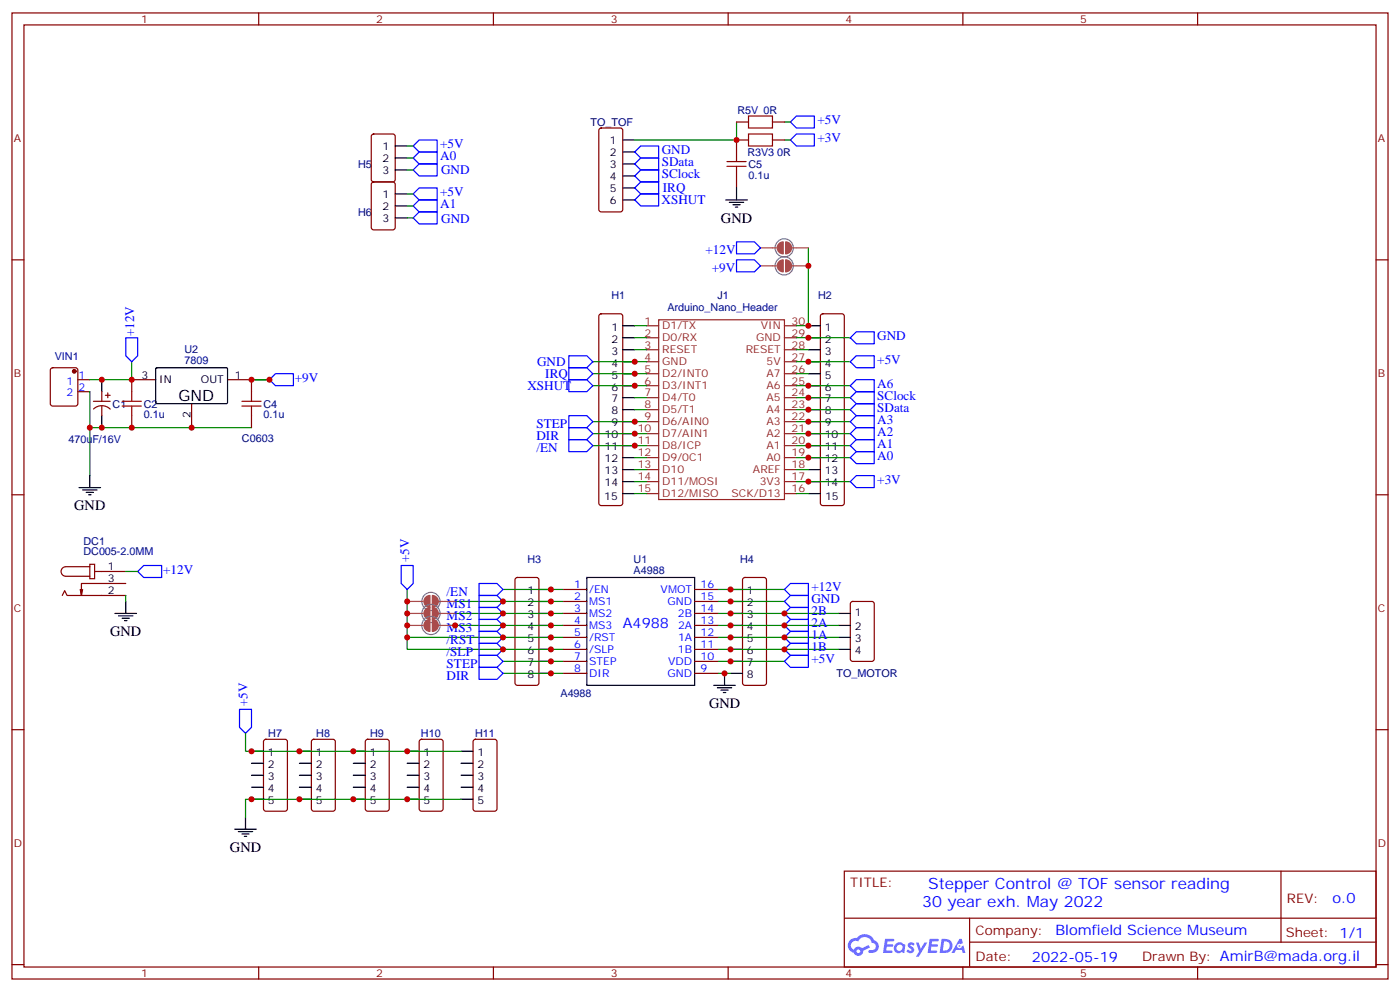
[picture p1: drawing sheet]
<svg xmlns="http://www.w3.org/2000/svg" width="412mm" height="292mm" viewBox="0 0 412 292" stroke-linecap="round" stroke-linejoin="round" font-family="sans-serif">
<g fill="none" stroke="#870000" stroke-width=".35">
<path d="M3.5 3.8h405.4v284.3h-405.4zM7.1 7.3h398.2v277.3h-398.2zM76.2 3.8v3.5M145.3 3.8v3.5M214.5 3.8v3.5M283.6 3.8v3.5M352.8 3.8v3.5M3.5 76.5h3.6M405.3 76.5h3.6M3.5 145.6h3.6M405.3 145.6h3.6M3.5 214.8h3.6"/>
<path d="M405.3 214.8h3.6M248.7 256.4h156.6v28.2h-156.6zM377.3 256.4v20.9M248.7 270.2h156.5M285.6 277.3h119.6M285.6 270.2v14.2M3.5 283.9h3.6M76.2 284.6v3.5M145.3 284.6v3.5M214.5 284.6v3.5M283.6 284.6v3.5M352.8 284.6v3.5"/>
<path d="M405.3 283.9h3.6"/>
</g>
<g fill="#5487ff">
<path d="M267.7 277.6a1.22 1.22 0 0 1 1.7 .2l-.4 .6a.47 .47 0 0 0-.3-.4 .47 .47 0 0 0-.5 .2l.1 .2a1.14 1.14 0 0 1 .8 1.8 1.14 1.14 0 0 1-1.9 0l-.2-.2 .5-.6 .7 .5a.29 .29 0 0 0 .3-.3 .29 .29 0 0 0-.2-.3 1.04 1.04 0 0 1-.6-1.7z"/>
<path d="M260.7 276.3h2.4l.3 .2-.2 .5-1.8 .1-.1 .8h1.5l.3 .4-.3 .4h-1.6l-.2 1.1h1.7l.2 .3-.2 .3-2.6 .1z"/>
<path d="M273.8 276.3h2.4l.3 .2-.1 .5-1.8 .1-.2 .8h1.6l.3 .4-.4 .4h-1.6l-.1 1.1h1.7l.2 .3-.2 .3-2.6 .1z"/>
<path d="M282.6 276.3h.7l.3 1.3-.6 .3a.69 .69 0 0 0-1 .3 .69 .69 0 0 0 .4 .9 .69 .69 0 0 0 .9-.6l.5-.2 .6 2.2h-.8l-.2-.9h-1.8l-.5 .9h-.8z"/>
<path d="M269.8 277.4h.8l.6 1.8 1.1-1.8h.9l-2.6 4.2h-.8l.9-1.5z"/>
<path d="M277.4 276.3l-.6 4.2h1.3a2.11 2.11 0 0 0 2.5-2.1 2.11 2.11 0 0 0-2.5-2.1zM278.1 277.1a1.39 1.39 0 0 1 1.7 1.4 1.39 1.39 0 0 1-1.8 1.3h-.3z"/>
<path d="M263.7 277.9a1.54 1.54 0 0 0-.1 2.2 1.54 1.54 0 0 0 2.2 .1l.6 .3 .3-2.3-.2-.3h-.4a1.49 1.49 0 0 0-2.4 0zM264 278.9a.94 .94 0 0 1 1.8 0 .94 .94 0 0 1-1.8 0z"/>
<path d="M250.4 276.7a2.18 2.18 0 0 0 1.1 3.7 1.44 1.44 0 0 0 1.6 .9 1.44 1.44 0 0 0 1.2-1.4l2-1.1-.5-.7-1.9 1a1.47 1.47 0 0 0-2.4 .4 1.39 1.39 0 0 1-.7-1.9 1.39 1.39 0 0 1 2-.5 2.12 2.12 0 0 1 2.2-1.3 2.12 2.12 0 0 1 1.9 1.7 1.14 1.14 0 0 1 1.1 1.4 1.14 1.14 0 0 1-1.7 .7 .43 .43 0 0 0-.5 .4 .43 .43 0 0 0 .4 .5 1.98 1.98 0 0 0 2.5-1.2 1.98 1.98 0 0 0-1.2-2.6 3.1 3.1 0 0 0-5.3-.6l-.9 .1zM252.3 280a.55 .55 0 0 1 1.1 0 .55 .55 0 0 1-1.1 0z"/>
<circle cx="282.6" cy="278.4" r=".26"/>
</g>
<g fill="none" stroke="#8c2424" stroke-width=".35">
<path d="M190.5 95.9h3.5M190.5 99.4h3.5M194 94.1h37.1v52.9h-37.1zM231.1 95.9h3.5M231.1 99.4h3.5M190.5 102.9h3.5M190.5 106.5h3.5M190.5 110h3.5M190.5 113.5h3.5M190.5 117.1h3.5M231.1 102.9h3.5M231.1 106.5h3.5"/>
<path d="M231.1 110h3.5M231.1 113.5h3.5M231.1 117.1h3.5M190.5 120.6h3.5M190.5 124.1h3.5M190.5 127.6h3.5M190.5 131.2h3.5M190.5 134.7h3.5M190.5 138.2h3.5M231.1 120.6h3.5M231.1 124.1h3.5M231.1 127.6h3.5"/>
<path d="M231.1 131.2h3.5M231.1 134.7h3.5M231.1 138.2h3.5M190.5 141.7h3.5M190.5 145.3h3.5M231.1 141.7h3.5M231.1 145.3h3.5"/>
</g>
<g fill="none" stroke="#000" stroke-width=".35">
<path d="M116.4 50h3.5M116.4 43h3.5M116.4 46.5h3.5M116.4 57.1h3.5M183.4 41.2h3.6M183.4 44.7h3.6M183.4 48.3h3.6M183.4 51.8h3.6M183.4 55.3h3.6M183.4 58.8h3.6M213.8 58.8h6.3M214.8 59.5h4.3"/>
<path d="M217 55.3v3.5M116.4 64.1h3.5M116.4 60.6h3.5M215.9 60.3h2.1M216.6 61h.7M183.4 95.9h3.6M183.4 99.4h3.6M238.1 95.9h3.6M238.1 99.4h3.6M30 111.8v3.5M45.9 108.4l.3-.2 20.7 .1 .1 .3v10l-.3 .2h-20.7l-.1-.3zM183.4 102.9h3.6"/>
<path d="M183.4 106.5h3.6M183.4 110h3.6M183.4 113.5h3.6M183.4 117.1h3.6M238.1 102.9h3.6M238.1 106.5h3.6M238.1 110h3.6M238.1 113.5h3.6M238.1 117.1h3.6M26.5 140v3.5M30 122.3v3.6M183.4 120.6h3.6"/>
<path d="M183.4 124.1h3.6M183.4 127.6h3.6M183.4 131.2h3.6M183.4 134.7h3.6M183.4 138.2h3.6M238.1 120.6h3.6M238.1 124.1h3.6M238.1 127.6h3.6M238.1 131.2h3.6M238.1 134.7h3.6M238.1 138.2h3.6M23.3 143.5h6.3"/>
<path d="M24.3 144.2h4.3M25.4 144.9h2.1M26.1 145.6h.7M183.4 141.7h3.6M183.4 145.3h3.6M238.1 141.7h3.6M238.1 145.3h3.6M37 177v3.6M158.7 173.5h3.6M158.7 177h3.6M172.9 170h31.7v31.7h-31.7zM215.2 173.5h3.5"/>
<path d="M215.2 177h3.5M33.9 180.6h6.3M34.9 181.3h4.3M36 182h2.1M36.7 182.7h.7M158.7 180.6h3.6M158.7 184.1h3.6M158.7 187.6h3.6M158.7 191.1h3.6M158.7 194.7h3.6M158.7 198.2h3.6M213.4 198.2v3.5"/>
<path d="M215.2 180.6h3.5M215.2 184.1h3.5M215.2 187.6h3.5M215.2 191.1h3.5M215.2 194.7h3.5M215.2 198.2h3.5M246.9 180.6h3.6M246.9 184.1h3.6M246.9 187.6h3.6M246.9 191.1h3.6M210.3 201.7h6.3M211.3 202.4h4.2"/>
<path d="M212.4 203.1h2.1M213.1 203.8h.7M74.1 221.1h3.5M74.1 224.6h3.5M74.1 228.2h3.5M74.1 231.7h3.5M74.1 235.2h3.5M88.2 221.1h3.5M88.2 224.6h3.5M88.2 228.2h3.5M88.2 231.7h3.5M88.2 235.2h3.5"/>
<path d="M104.1 221.1h3.5M104.1 224.6h3.5M104.1 228.2h3.5M104.1 231.7h3.5M104.1 235.2h3.5M119.9 221.1h3.6M119.9 224.6h3.6M119.9 228.2h3.6M119.9 231.7h3.6M119.9 235.2h3.6M135.8 221.1h3.5M135.8 224.6h3.5"/>
<path d="M135.8 228.2h3.5M135.8 231.7h3.5M135.8 235.2h3.5M69.1 244.1h6.4M70.2 244.8h4.2M71.3 245.5h2.1M72 246.2h.7M72.3 240.5v3.6"/>
</g>
<g fill="none" stroke="#870000" stroke-width=".35">
<path d="M109.6 39.6l.5-.2h5.6l.7 .5v12.9l-.4 .7-5.9 .1-.7-.5v-13zM176.6 37.9l.5-.2h5.6l.7 .4v23.6l-.4 .6-5.9 .1-.7-.5v-23.5zM217 35.9h3.5M227.5 35.9h3.6M109.6 53.8l.5-.2h5.6l.7 .4v13l-.4 .6-5.9 .1-.7-.5v-12.9zM217 51.8v3.5M220.5 41.2h-3.5v3.5M227.5 41.2h3.6M176.6 92.6l.5-.2h5.6l.5 .2 .2 .5v55l-.2 .5-.5 .2h-5.6l-.5-.2-.2-.5v-55zM241.9 92.6l.5-.2h5.6l.5 .2 .2 .5v55l-.2 .5-.5 .2h-5.6l-.5-.2-.2-.5v-55zM15.1 108.4l.4-.2h6.7l.5 .2 .2 .5v9.9l-.2 .5-.5 .2h-6.7l-.5-.2-.2-.5v-9.9zM22.9 111.8h3.6"/>
<path d="M22.9 115.3h3.6M27.5 118.1h5M30 115.3v2.8M30 119.5v2.8M31 116.3h1.5M31.7 115.6v1.5M45.9 111.8h-7.1v3.5M56.4 118.8v7.1M67 111.8h7.1v3.5M27.6 120.4a3.5 3.5 0 0 1 4.9 0M38.8 122.3v3.6M74.1 122.3v3.6"/>
<path d="M18.3 175.3l.7-1.5 .8 1.5h17.2M24.3 173.5l-.3 1.8M26.5 166.1h1.4v4.2h-1.4zM26.5 166.8h-7.1a1.41 1.41 0 0 0-1.4 1.4 1.41 1.41 0 0 0 1.4 1.4h7.1M27.9 168.2h9.1M37 171.7h-13v3.6l-.4-1.8M151.9 170.2l.5-.2h5.6l.5 .2 .2 .5v30.3l-.2 .5-.5 .2h-5.6l-.5-.2-.2-.5v-30.3zM165.8 173.5h7.1M165.8 177h7.1M204.6 173.5h7.1M204.6 177h7.1M219 170.2l.4-.2h5.7l.5 .2 .2 .5v30.3l-.3 .5-.4 .2h-5.7l-.5-.2-.2-.5v-30.3z"/>
<path d="M250.7 177.2l.5-.2h5.6l.7 .5v16.5l-.4 .6-5.9 .1-.7-.5v-16.5zM165.8 180.6h7.1M165.8 184.1h7.1M165.8 187.6h7.1M165.8 191.1h7.1M165.8 194.7h7.1M165.8 198.2h7.1M204.6 180.6h7.1M204.6 184.1h7.1M204.6 187.6h7.1M204.6 191.1h7.1M204.6 194.7h7.1"/>
<path d="M204.6 198.2h7.1M77.8 217.8l.5-.2h5.7l.6 .4 .1 20.1-.5 .6-5.9 .1-.6-.5-.1-20zM92 217.8l.4-.2h5.7l.6 .4 .1 20.1-.5 .6-5.9 .1-.6-.5-.1-20zM107.8 217.8l.5-.2h5.6l.7 .4 .1 20.1-.5 .6-5.9 .1-.6-.5-.1-20zM123.7 217.8l.5-.2h5.6l.7 .4v20.1l-.4 .6-5.9 .1-.7-.5v-20zM139.6 217.8l.5-.2h5.6l.6 .4 .1 20.1-.5 .6-5.8 .1-.7-.5-.1-20z"/>
</g>
<circle cx="21.9" cy="109.3" r=".53" fill="#870000" stroke="#870000" stroke-width=".35"/>
<g fill="none" stroke="#008700" stroke-width=".35">
<path d="M217 35.9v5.3h-30M231.1 35.9h1.7M119.9 43h1.8M119.9 57.1h1.8M119.9 46.5h1.8M119.9 50h1.8M231.1 41.2h1.7M119.9 60.6h1.8M119.9 64.1h1.8M238.1 73v22.9h-3.5M187 95.9h3.5M187 99.4h3.5"/>
<path d="M234.6 99.4h15.9M26.5 115.3v24.7M38.8 106.5v5.3h-12.3M74.1 111.8h5.3M174.6 110h15.9M174.6 113.5h15.9M174.6 106.5h15.9M187 102.9h3.5M187 117.1h3.5M234.6 106.5h15.9M234.6 102.9h3.5M234.6 110h3.5"/>
<path d="M234.6 113.5h15.9M234.6 117.1h15.9M26.5 125.9h47.6M174.6 131.2h15.9M174.6 124.1h15.9M174.6 127.6h15.9M187 134.7h3.5M187 138.2h3.5M187 120.6h3.5M234.6 120.6h15.9M234.6 124.1h15.9M234.6 127.6h15.9"/>
<path d="M234.6 131.2h15.9M234.6 134.7h15.9M234.6 138.2h3.5M187 145.3h3.5M187 141.7h3.5M234.6 141.7h15.9M234.6 145.3h3.5M37 168.2h3.6M37 175.3v1.7M119.9 173.5v17.6h45.9M134.1 177h31.7M148.2 173.5h17.6"/>
<path d="M211.7 173.5h19.4M211.7 177h19.4M119.9 187.6h45.9M132.3 184.1h33.5M134.1 180.6h31.7M148.2 194.7h17.6M148.2 198.2h17.6M211.7 180.6h35.2M211.7 184.1h35.2M211.7 187.6h35.2M211.7 191.1h35.2M211.7 194.7h19.4"/>
<path d="M211.7 198.2h3.5M72.3 215.8v5.3h63.5M135.8 235.2h-63.5v5.3"/>
</g>
<g fill="none" stroke="#00f" stroke-width=".35">
<path d="M234.6 34.1h5.3v3.6h-5.3l-1.8-1.8zM121.7 43l1.8-1.8h5.3v3.5h-5.3zM121.7 57.1l1.8-1.8h5.3v3.5h-5.3zM121.7 46.5l1.8-1.8h5.3v3.6h-5.3zM123.5 48.3h5.3v3.5h-5.3l-1.8-1.8zM187 44.7l1.7-1.7h5.3v3.5h-5.3zM187 48.3l1.7-1.8h5.3v3.5h-5.3zM187 51.8l1.7-1.8h5.3v3.6h-5.3zM187 55.3l1.7-1.7h5.3v3.5h-5.3zM187 58.8l1.7-1.7h5.3v3.5h-5.3zM232.8 41.2l1.8-1.8h5.3v3.6h-5.3zM121.7 60.6l1.8-1.8h5.3v3.6h-5.3z"/>
<path d="M121.7 64.1l1.8-1.7h5.3v3.5h-5.3zM217 71.2h5.2l1.8 1.8-1.8 1.7h-5.2zM217 76.5h5.2l1.8 1.7-1.8 1.8h-5.2zM37 99.4h3.6v5.3l-1.8 1.8-1.8-1.8zM250.5 99.4l1.7-1.8h5.3v3.6h-5.3zM79.4 111.8l1.7-1.8h5.3v3.5h-5.3zM167.6 104.7h5.3l1.7 1.8-1.7 1.7h-5.3zM167.6 111.8h5.3l1.7 1.7-1.7 1.8h-5.3zM167.6 108.2h5.3l1.7 1.8-1.7 1.8h-5.3zM250.5 106.5l1.7-1.8h5.3v3.5h-5.3zM250.5 117.1l1.7-1.8h5.3v3.5h-5.3zM250.5 113.5l1.7-1.7h5.3v3.5h-5.3z"/>
<path d="M167.6 122.3h5.3l1.7 1.8-1.7 1.8h-5.3zM167.6 125.9h5.3l1.7 1.7-1.7 1.8h-5.3zM167.6 129.4h5.3l1.7 1.8-1.7 1.7h-5.3zM250.5 124.1l1.7-1.8h5.3v3.6h-5.3zM250.5 127.6l1.7-1.7h5.3v3.5h-5.3zM250.5 131.2l1.7-1.8h5.3v3.5h-5.3zM250.5 134.7l1.7-1.8h5.3v3.6h-5.3zM250.5 120.6l1.7-1.8h5.3v3.5h-5.3zM250.5 141.7l1.7-1.7h5.3v3.5h-5.3zM40.6 168.2l1.7-1.8h5.3v3.6h-5.3zM118.2 166.4h3.5v5.3l-1.8 1.8-1.7-1.8zM141.1 171.7h5.3l1.8 1.8-1.8 1.8h-5.3z"/>
<path d="M141.1 175.3h5.3l1.8 1.7-1.8 1.8h-5.3zM141.1 178.8h5.3l1.8 1.8-1.8 1.7h-5.3zM231.1 173.5l1.7-1.8h5.3v3.6h-5.3zM231.1 177l1.7-1.7h5.3v3.5h-5.3zM141.1 182.3h5.3l1.8 1.8-1.8 1.7h-5.3zM141.1 185.8h5.3l1.8 1.8-1.8 1.8h-5.3zM141.1 189.4h5.3l1.8 1.7-1.8 1.8h-5.3zM141.1 192.9h5.3l1.8 1.8-1.8 1.7h-5.3zM141.1 196.4h5.3l1.8 1.8-1.8 1.8h-5.3zM231.1 180.6l1.7-1.8h5.3v3.5h-5.3zM231.1 184.1l1.7-1.8h5.3v3.5h-5.3zM231.1 187.6l1.7-1.8h5.3v3.6h-5.3z"/>
<path d="M231.1 191.1l1.7-1.7h5.3v3.5h-5.3zM231.1 194.7l1.7-1.8h5.3v3.5h-5.3zM70.6 208.8h3.5v5.3l-1.8 1.7-1.7-1.7z"/>
</g>
<g fill="none" stroke="#828282" stroke-width=".35">
<circle cx="231" cy="73" r="2.69"/>
<circle cx="231" cy="78.2" r="2.69"/>
<circle cx="126.9" cy="177" r="2.69"/>
<circle cx="126.9" cy="180.6" r="2.69"/>
<circle cx="126.9" cy="184.1" r="2.69"/>
</g>
<g fill="none" stroke="#a64a4a" stroke-width=".35">
<path d="M224 73h4.7M224 78.2h4.7M233.3 73h1.2M233.3 78.2h1.2M234.7 73h3.4M234.7 78.2h3.4M119.9 177h4.8M129.2 177h1.3M130.6 177h3.5M119.9 180.6h4.8M119.9 184.1h4.8M129.2 180.6h1.3"/>
<path d="M129.2 184.1h1.3M130.6 180.6h3.5M130.6 184.1h3.5"/>
</g>
<g fill="#a64a4a" stroke="#a64a4a" stroke-width=".35">
<path d="M127.4 175.3a1.76 1.76 0 0 1 1.7 1.7 1.76 1.76 0 0 1-1.8 1.8z"/>
<path d="M125.4 175.8l1.2-.5v3.5a1.76 1.76 0 0 1-1.6-1.1 1.76 1.76 0 0 1 .4-1.9z"/>
<path d="M127.4 178.8a1.76 1.76 0 0 1 1.7 1.8 1.76 1.76 0 0 1-1.8 1.7z"/>
<path d="M125.4 179.3l1.2-.5v3.5a1.76 1.76 0 0 1-1.6-1.1 1.76 1.76 0 0 1 .4-1.9z"/>
<path d="M127.4 182.3a1.76 1.76 0 0 1 1.7 1.8 1.76 1.76 0 0 1-1.8 1.7z"/>
<path d="M125.4 182.8l1.2-.5v3.5a1.76 1.76 0 0 1-1.6-1 1.76 1.76 0 0 1 .4-2z"/>
<path d="M231.4 71.2a1.76 1.76 0 0 1 1.8 1.8 1.76 1.76 0 0 1-1.8 1.7z"/>
<path d="M229.5 71.7l1.2-.5v3.5a1.76 1.76 0 0 1-1.6-1.1 1.76 1.76 0 0 1 .4-1.9z"/>
<path d="M231.4 76.5a1.76 1.76 0 0 1 1.8 1.7 1.76 1.76 0 0 1-1.8 1.8z"/>
<path d="M229.5 77l1.2-.5v3.5a1.76 1.76 0 0 1-1.6-1.1 1.76 1.76 0 0 1 .4-1.9z"/>
</g>
<g fill="none" stroke="#a10000" stroke-width=".35">
<path d="M220.5 39.4h7v3.6h-7zM220.5 34.1h7v3.6h-7zM214.1 49h5.7M214.1 47.6h5.7M217 44.7v2.9M217 49v2.8M36 119.5h5.6M36 118.1h5.6M38.8 115.3v2.8M38.8 119.5v2.8M71.3 119.5h5.6M71.3 118.1h5.6"/>
<path d="M74.1 115.3v2.8M74.1 119.5v2.8"/>
</g>
<g fill="#c00">
<circle cx="26.5" cy="125.9" r=".88"/>
<circle cx="213.4" cy="198.2" r=".88"/>
<circle cx="238.1" cy="99.4" r=".88"/>
<circle cx="238.1" cy="106.5" r=".88"/>
<circle cx="162.3" cy="173.5" r=".88"/>
<circle cx="162.3" cy="177" r=".88"/>
<circle cx="162.3" cy="180.6" r=".88"/>
<circle cx="162.3" cy="184.1" r=".88"/>
<circle cx="162.3" cy="187.6" r=".88"/>
<circle cx="162.3" cy="191.1" r=".88"/>
<circle cx="162.3" cy="194.7" r=".88"/>
<circle cx="162.3" cy="198.2" r=".88"/>
<circle cx="215.2" cy="194.7" r=".88"/>
<circle cx="215.2" cy="191.1" r=".88"/>
<circle cx="215.2" cy="187.6" r=".88"/>
<circle cx="215.2" cy="184.1" r=".88"/>
<circle cx="215.2" cy="180.6" r=".88"/>
<circle cx="215.2" cy="177" r=".88"/>
<circle cx="148.2" cy="177" r=".88"/>
<circle cx="148.2" cy="180.6" r=".88"/>
<circle cx="134.1" cy="184.1" r=".88"/>
<circle cx="148.2" cy="184.1" r=".88"/>
<circle cx="148.2" cy="191.1" r=".88"/>
<circle cx="119.9" cy="184.1" r=".88"/>
<circle cx="119.9" cy="180.6" r=".88"/>
<circle cx="119.9" cy="177" r=".88"/>
<circle cx="119.9" cy="187.6" r=".88"/>
<circle cx="148.2" cy="187.6" r=".88"/>
<circle cx="238.1" cy="141.7" r=".88"/>
<circle cx="238.1" cy="134.7" r=".88"/>
<circle cx="238.1" cy="127.6" r=".88"/>
<circle cx="238.1" cy="124.1" r=".88"/>
<circle cx="238.1" cy="113.5" r=".88"/>
<circle cx="231.1" cy="180.6" r=".88"/>
<circle cx="231.1" cy="184.1" r=".88"/>
<circle cx="231.1" cy="187.6" r=".88"/>
<circle cx="231.1" cy="191.1" r=".88"/>
<circle cx="187" cy="106.5" r=".88"/>
<circle cx="187" cy="110" r=".88"/>
<circle cx="187" cy="113.5" r=".88"/>
<circle cx="187" cy="124.1" r=".88"/>
<circle cx="187" cy="127.6" r=".88"/>
<circle cx="238.1" cy="95.9" r=".88"/>
<circle cx="238.1" cy="78.2" r=".88"/>
<circle cx="30" cy="111.8" r=".88"/>
<circle cx="38.8" cy="111.8" r=".88"/>
<circle cx="30" cy="125.9" r=".88"/>
<circle cx="38.8" cy="125.9" r=".88"/>
<circle cx="56.4" cy="125.9" r=".88"/>
<circle cx="74.1" cy="111.8" r=".88"/>
<circle cx="79.4" cy="111.8" r=".88"/>
<circle cx="217" cy="41.2" r=".88"/>
<circle cx="238.1" cy="131.2" r=".88"/>
<circle cx="187" cy="131.2" r=".88"/>
<circle cx="238.1" cy="120.6" r=".88"/>
<circle cx="238.1" cy="117.1" r=".88"/>
<circle cx="215.2" cy="173.5" r=".88"/>
<circle cx="119.9" cy="235.2" r=".88"/>
<circle cx="104.1" cy="235.2" r=".88"/>
<circle cx="88.2" cy="235.2" r=".88"/>
<circle cx="74.1" cy="235.2" r=".88"/>
<circle cx="119.9" cy="221.1" r=".88"/>
<circle cx="104.1" cy="221.1" r=".88"/>
<circle cx="88.2" cy="221.1" r=".88"/>
<circle cx="74.1" cy="221.1" r=".88"/>
</g>
<text font-size="4.6" x="52.6" y="118.1">GND</text>
<g font-size="4.6" fill="#00f">
<text x="273.4" y="261.7">Stepper Control @ TOF sensor reading</text>
<text x="271.6" y="267">30 year exh. May 2022</text>
</g>
<g font-size="4.2">
<text x="212.4" y="65.5">GND</text>
<text x="21.9" y="150.2">GND</text>
<text x="32.5" y="187.3">GND</text>
<text x="208.9" y="208.4">GND</text>
<text x="67.7" y="250.8">GND</text>
</g>
<g font-size="4.2" fill="#00f">
<text x="183.4" y="184.8">A4988</text>
<text x="392.5" y="265.7">o.0</text>
<text x="310.9" y="275.2">Blomfield Science Museum</text>
<text x="304" y="283">2022-05-19</text>
</g>
<g font-size="3.9" fill="#00f">
<text x="240.8" y="41.8">+3V</text>
<text x="240.8" y="36.5">+5V</text>
<text x="129.7" y="43.6">+5V</text>
<text x="129.7" y="47.1">A0</text>
<text x="194.9" y="45.3">GND</text>
<text x="129.9" y="51.3">GND</text>
<text x="194.9" y="48.9">SData</text>
<text x="194.9" y="52.4">SClock</text>
<text x="129.7" y="57.7">+5V</text>
<text x="195.3" y="56.6">IRQ</text>
<text x="129.7" y="61.2">A1</text>
<text x="130" y="65.5">GND</text>
<text x="194.9" y="60.1">XSHUT</text>
<text x="207.8" y="74.7">+12V</text>
<text x="209.7" y="80">+9V</text>
<text x="39.5" y="99" transform="rotate(-90 39.5 99)">+12V</text>
<text x="258.4" y="100">GND</text>
<text x="158.2" y="107.7">GND</text>
<text x="258.4" y="107.1">+5V</text>
<text x="86.9" y="112.5">+9V</text>
<text x="160.6" y="111.2">IRQ</text>
<text x="155.3" y="114.8">XSHUT</text>
<text x="258.4" y="117.6">SClock</text>
<text x="258.4" y="114.1">A6</text>
<text x="258.4" y="124.7">A3</text>
<text x="258.4" y="121.2">SData</text>
<text x="158" y="126">STEP</text>
<text x="158" y="129.6">DIR</text>
<text x="258.4" y="128.2">A2</text>
<text x="258.4" y="131.8">A1</text>
<text x="158" y="133.1">/EN</text>
<text x="258.4" y="135.3">A0</text>
<text x="258.4" y="142.3">+3V</text>
<text x="120.5" y="165.5" transform="rotate(-90 120.5 165.5)">+5V</text>
<text x="48.1" y="168.9">+12V</text>
<text x="131.6" y="175.4">/EN</text>
<text x="131.6" y="179">MS1</text>
<text x="239" y="174.1">+12V</text>
<text x="239" y="177.6">GND</text>
<text x="131.6" y="182.5">MS2</text>
<text x="239" y="181.1">2B</text>
<text x="239" y="184.7">2A</text>
<text x="131.6" y="186">MS3</text>
<text x="131.6" y="189.5">/RST</text>
<text x="239" y="188.2">1A</text>
<text x="239" y="191.7">1B</text>
<text x="131.6" y="193.1">/SLP</text>
<text x="131.6" y="196.6">STEP</text>
<text x="239" y="195.3">+5V</text>
<text x="131.6" y="200.1">DIR</text>
<text x="72.9" y="207.9" transform="rotate(-90 72.9 207.9)">+5V</text>
</g>
<g font-size="3.9" fill="#800">
<text x="250.5" y="261">TITLE:</text>
<text x="379.1" y="265.7">REV:</text>
<text x="287.4" y="275.2">Company:</text>
<text x="378.7" y="275.8">Sheet: 1/1</text>
<text x="287.4" y="282.9">Date:</text>
<text x="336.4" y="282.9">Drawn By: AmirB@mada.org.il</text>
</g>
<g font-size="3.2" fill="#800">
<text x="41.6" y="6.8">1</text>
<text x="110.8" y="6.8">2</text>
<text x="179.9" y="6.8">3</text>
<text x="249.1" y="6.8">4</text>
<text x="318.2" y="6.8">5</text>
<text x="4.1" y="41.9">A</text>
<text x="405.9" y="41.9">A</text>
<text x="4.1" y="111.1">B</text>
<text x="405.9" y="111.1">B</text>
<text x="4.1" y="180.2">C</text>
<text x="405.9" y="180.2">C</text>
<text x="4.1" y="249.3">D</text>
<text x="405.9" y="249.3">D</text>
<text x="41.6" y="287.6">1</text>
<text x="110.8" y="287.6">2</text>
<text x="179.9" y="287.6">3</text>
<text x="249.1" y="287.6">4</text>
<text x="318.2" y="287.6">5</text>
</g>
<g font-size="3.2" fill="#000080">
<text x="217.3" y="33.5">R5V 0R</text>
<text x="174" y="37">TO_TOF</text>
<text x="220.1" y="45.8">R3V3</text>
<text x="228.9" y="45.9">0R</text>
<text x="105.5" y="49.6">H5</text>
<text x="220.5" y="52.6">0.1u</text>
<text x="220.5" y="49.4">C5</text>
<text x="105.5" y="63.5">H6</text>
<text x="180.1" y="88.1">H1</text>
<text x="211.3" y="88.1">J1</text>
<text x="241" y="88.1">H2</text>
<text x="196.6" y="91.7">Arduino_Nano_Header</text>
<text x="16.1" y="105.8">VIN1</text>
<text x="54.3" y="107.2">7809</text>
<text x="54.3" y="104">U2</text>
<text x="33.2" y="120">C1</text>
<text x="42.3" y="120">C2</text>
<text x="77.6" y="120">C4</text>
<text x="42.3" y="123.1">0.1u</text>
<text x="77.6" y="123.1">0.1u</text>
<text x="20.1" y="130.5">470uF/16V</text>
<text x="71.3" y="130.1">C0603</text>
<text x="24.6" y="160.3">DC1</text>
<text x="24.6" y="163.4">DC005-2.0MM</text>
<text x="155.4" y="165.7">H3</text>
<text x="186.6" y="165.6">U1</text>
<text x="218" y="165.7">H4</text>
<text x="186.6" y="168.8">A4988</text>
<text x="246.4" y="199.3">TO_MOTOR</text>
<text x="165.1" y="205.2">A4988</text>
<text x="79" y="217">H7</text>
<text x="93.2" y="217">H8</text>
<text x="109" y="217">H9</text>
<text x="124" y="217">H10</text>
<text x="140" y="217">H11</text>
</g>
<g font-size="3.2">
<text x="112.6" y="44">1</text>
<text x="112.6" y="47.6">2</text>
<text x="179.7" y="42.3">1</text>
<text x="179.7" y="45.8">2</text>
<text x="112.6" y="51.1">3</text>
<text x="179.7" y="49.3">3</text>
<text x="179.7" y="52.8">4</text>
<text x="112.6" y="58.1">1</text>
<text x="179.7" y="56.4">5</text>
<text x="179.7" y="59.9">6</text>
<text x="112.6" y="65.2">3</text>
<text x="112.6" y="61.7">2</text>
<text x="180.1" y="97.3">1</text>
<text x="180.1" y="100.8">2</text>
<text x="243" y="97.3">1</text>
<text x="243" y="100.8">2</text>
<text x="180.1" y="104.4">3</text>
<text x="180.1" y="107.9">4</text>
<text x="243" y="104.4">3</text>
<text x="243" y="107.9">4</text>
<text x="41.7" y="111.4">3</text>
<text x="46.9" y="112.8">IN</text>
<text x="59.2" y="112.8">OUT</text>
<text x="69.1" y="111.4">1</text>
<text x="180.1" y="111.4">5</text>
<text x="243" y="111.4">5</text>
<text x="180.1" y="114.9">6</text>
<text x="180.1" y="118.5">7</text>
<text x="243" y="114.9">6</text>
<text x="243" y="118.5">7</text>
<text x="56.1" y="122.9" transform="rotate(-90 56.1 122.9)">2</text>
<text x="180.1" y="122">8</text>
<text x="180.1" y="125.5">9</text>
<text x="243" y="122">8</text>
<text x="243" y="125.5">9</text>
<text x="178.1" y="129">10</text>
<text x="243" y="129">10</text>
<text x="178.1" y="132.6">11</text>
<text x="178.1" y="136.1">12</text>
<text x="243" y="132.6">11</text>
<text x="243" y="136.1">12</text>
<text x="178.1" y="139.6">13</text>
<text x="178.1" y="143.2">14</text>
<text x="243" y="139.6">13</text>
<text x="243" y="143.2">14</text>
<text x="178" y="147">15</text>
<text x="243.1" y="147">15</text>
<text x="31.7" y="167.9">1</text>
<text x="31.7" y="171.4">3</text>
<text x="31.7" y="174.9">2</text>
<text x="155.4" y="174.9">1</text>
<text x="155.4" y="178.4">2</text>
<text x="220" y="174.9">1</text>
<text x="220" y="178.4">2</text>
<text x="155.4" y="182">3</text>
<text x="155.4" y="185.5">4</text>
<text x="220" y="182">3</text>
<text x="220" y="185.5">4</text>
<text x="251.8" y="181.3">1</text>
<text x="251.8" y="185.5">2</text>
<text x="155.4" y="189">5</text>
<text x="220" y="189">5</text>
<text x="251.8" y="189">3</text>
<text x="155.4" y="192.5">6</text>
<text x="155.4" y="196.1">7</text>
<text x="220" y="192.5">6</text>
<text x="220" y="196.1">7</text>
<text x="251.8" y="192.5">4</text>
<text x="155.4" y="199.6">8</text>
<text x="220" y="199.6">8</text>
<text x="78.9" y="222.5">1</text>
<text x="78.9" y="226.1">2</text>
<text x="93" y="222.5">1</text>
<text x="93" y="226.1">2</text>
<text x="108.9" y="222.5">1</text>
<text x="108.9" y="226.1">2</text>
<text x="124.8" y="222.5">1</text>
<text x="124.8" y="226.1">2</text>
<text x="140.7" y="222.5">1</text>
<text x="140.7" y="226.1">2</text>
<text x="78.9" y="229.6">3</text>
<text x="78.9" y="233.1">4</text>
<text x="93" y="229.6">3</text>
<text x="93" y="233.1">4</text>
<text x="108.9" y="229.6">3</text>
<text x="108.9" y="233.1">4</text>
<text x="124.8" y="229.6">3</text>
<text x="124.8" y="233.1">4</text>
<text x="140.7" y="229.6">3</text>
<text x="140.7" y="233.1">4</text>
<text x="78.9" y="236.6">5</text>
<text x="93" y="236.6">5</text>
<text x="108.9" y="236.6">5</text>
<text x="124.8" y="236.6">5</text>
<text x="140.7" y="236.6">5</text>
</g>
<g font-size="3.2" fill="#8d2323">
<text x="189.9" y="95.5">1</text>
<text x="233.2" y="95.5">30</text>
<text x="189.9" y="99.1">2</text>
<text x="195.1" y="96.9">D1/TX</text>
<text x="195.1" y="100.5">D0/RX</text>
<text x="222.7" y="100.5">GND</text>
<text x="224.1" y="96.9">VIN</text>
<text x="233.2" y="99.1">29</text>
<text x="189.9" y="102.6">3</text>
<text x="189.9" y="106.1">4</text>
<text x="195.1" y="104">RESET</text>
<text x="195.1" y="107.5">GND</text>
<text x="219.7" y="104">RESET</text>
<text x="225.8" y="107.5">5V</text>
<text x="233.2" y="106.1">27</text>
<text x="233.2" y="102.6">28</text>
<text x="189.9" y="109.6">5</text>
<text x="189.9" y="113.2">6</text>
<text x="195.1" y="111.1">D2/INT0</text>
<text x="225.8" y="111.1">A7</text>
<text x="233.2" y="113.2">25</text>
<text x="233.2" y="109.6">26</text>
<text x="189.9" y="116.7">7</text>
<text x="195.1" y="114.6">D3/INT1</text>
<text x="195.1" y="118.1">D4/T0</text>
<text x="225.8" y="118.1">A5</text>
<text x="225.8" y="114.6">A6</text>
<text x="233.2" y="116.7">24</text>
<text x="189.9" y="120.2">8</text>
<text x="189.9" y="123.8">9</text>
<text x="195.1" y="121.6">D5/T1</text>
<text x="195.1" y="125.2">D6/AIN0</text>
<text x="225.8" y="125.2">A3</text>
<text x="225.8" y="121.6">A4</text>
<text x="233.2" y="123.8">22</text>
<text x="233.2" y="120.2">23</text>
<text x="187.9" y="127.3">10</text>
<text x="187.9" y="130.8">11</text>
<text x="195.1" y="128.7">D7/AIN1</text>
<text x="225.8" y="128.7">A2</text>
<text x="233.2" y="130.8">20</text>
<text x="233.2" y="127.3">21</text>
<text x="187.9" y="134.3">12</text>
<text x="187.9" y="137.9">13</text>
<text x="195.1" y="132.2">D8/ICP</text>
<text x="195.1" y="135.7">D9/0C1</text>
<text x="225.8" y="132.2">A1</text>
<text x="225.8" y="135.7">A0</text>
<text x="233.2" y="137.9">18</text>
<text x="233.2" y="134.3">19</text>
<text x="187.9" y="141.4">14</text>
<text x="195.1" y="139.3">D10</text>
<text x="195.1" y="142.8">D11/MOSI</text>
<text x="221.8" y="139.3">AREF</text>
<text x="223.8" y="142.8">3V3</text>
<text x="233.2" y="141.4">17</text>
<text x="187.9" y="144.9">15</text>
<text x="195.1" y="146.3">D12/MISO</text>
<text x="215.5" y="146.3">SCK/D13</text>
<text x="233.2" y="144.9">16</text>
</g>
<g font-size="3.2" fill="#00f">
<text x="19.6" y="113.2">1</text>
<text x="23.1" y="111.4">1</text>
<text x="19.6" y="116.7">2</text>
<text x="23.1" y="114.9">2</text>
<text x="169.1" y="173.1">1</text>
<text x="206.4" y="173.1">16</text>
<text x="169.1" y="176.7">2</text>
<text x="173.6" y="174.6">/EN</text>
<text x="173.6" y="178.1">MS1</text>
<text x="194.6" y="174.6">VMOT</text>
<text x="196.6" y="178.1">GND</text>
<text x="206.4" y="176.7">15</text>
<text x="169.1" y="180.2">3</text>
<text x="169.1" y="183.7">4</text>
<text x="173.6" y="181.6">MS2</text>
<text x="173.6" y="185.1">MS3</text>
<text x="199.7" y="181.6">2B</text>
<text x="199.7" y="185.1">2A</text>
<text x="206.4" y="180.2">14</text>
<text x="206.4" y="183.7">13</text>
<text x="169.1" y="187.3">5</text>
<text x="169.1" y="190.8">6</text>
<text x="173.6" y="188.7">/RST</text>
<text x="199.7" y="188.7">1A</text>
<text x="206.4" y="187.3">12</text>
<text x="206.4" y="190.8">11</text>
<text x="169.1" y="194.3">7</text>
<text x="169.1" y="197.8">8</text>
<text x="173.6" y="192.2">/SLP</text>
<text x="173.6" y="195.7">STEP</text>
<text x="196.8" y="195.7">VDD</text>
<text x="199.7" y="192.2">1B</text>
<text x="206.4" y="194.3">10</text>
<text x="206.4" y="197.8">9</text>
<text x="173.6" y="199.2">DIR</text>
<text x="196.6" y="199.2">GND</text>
</g>
</svg>
